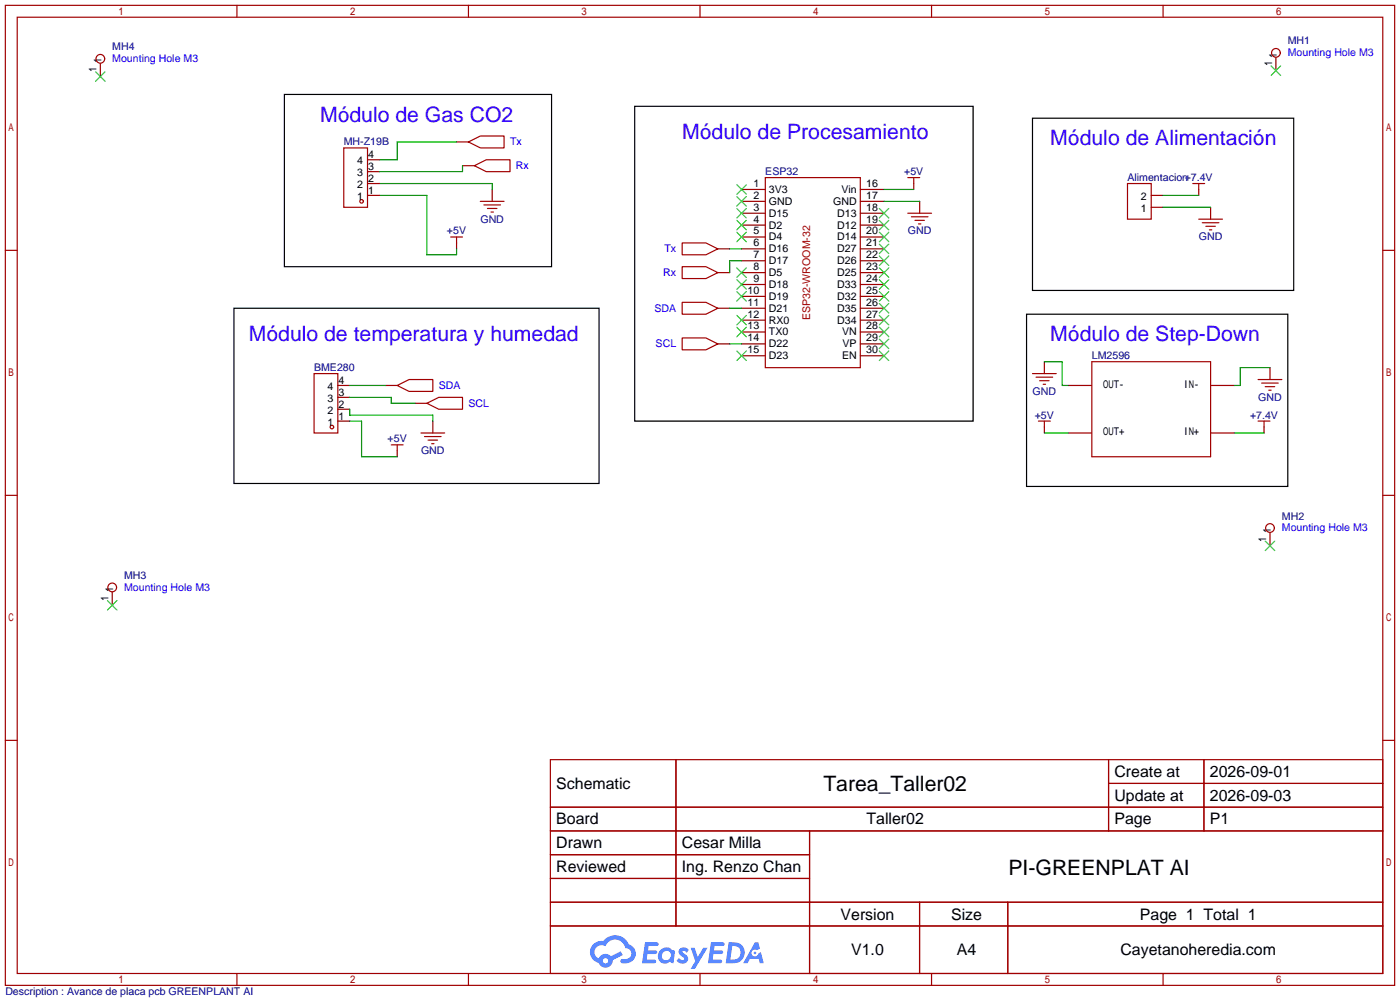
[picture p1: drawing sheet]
<svg xmlns="http://www.w3.org/2000/svg" width="299mm" height="214mm" viewBox="0 0 299 214" stroke-linecap="round" stroke-linejoin="round" font-family="sans-serif">
<g fill="none" stroke="#a10000" stroke-width=".25">
<path d="M1.1 1.1h297.2v209.6h-297.2zM3.7 3.7h292.1v204.5h-292.1zM50.7 1.1v2.6M100.2 1.1v2.6M149.7 1.1v2.6M199.3 1.1v2.6M248.8 1.1v2.6M1.1 53.5h2.6M295.8 53.5h2.5M1.1 105.9h2.6M295.8 105.9h2.5M1.1 158.3h2.6"/>
<path d="M295.8 158.3h2.5M117.7 162.4h178.1v45.8h-178.1zM117.7 172.6h178.1M117.7 177.7h178.1M144.6 162.4v35.6M173.2 177.7v30.5M237.1 162.4v15.3M237.1 167.5h58.7M257.5 162.4v15.3M117.7 182.8h55.5M117.7 192.9h178.1M117.7 187.8h55.5"/>
<path d="M117.7 198h178.1M196.7 192.9v15.3M215.6 192.9v15.3M50.7 208.2v2.5M100.2 208.2v2.5M149.7 208.2v2.5M199.3 208.2v2.5M248.8 208.2v2.5"/>
</g>
<g fill="#5487ff">
<path d="M145.5 202.8a1.3 1.3 0 0 1 1.8 .3l-.4 .6a.54 .54 0 0 0-.9-.2l.1 .2a1.28 1.28 0 0 1 .8 2 1.53 1.53 0 0 1-2.2-.3l.5-.6 .8 .5a.31 .31 0 0 0 .4-.3 .31 .31 0 0 0-.3-.3 1.12 1.12 0 0 1-.6-1.9z"/>
<path d="M147.7 202.7h.9l.7 1.9 1.1-1.9h.9l-2.7 4.5h-.9l1-1.7z"/>
<path d="M138 201.5h1.6a1.31 1.31 0 0 1 1.2 .2 .4 .4 0 0 1-.3 .6h-1.8l-.1 .9h1.6a.4 .4 0 0 1 .4 .4 .4 .4 0 0 1-.4 .4h-1.7l-.2 1.2h1.4a.46 .46 0 0 1 .5 .1 .46 .46 0 0 1 .1 .5l-.3 .2h-2.7z"/>
<path d="M152.1 201.5h1.6a1.32 1.32 0 0 1 1.3 .2 .39 .39 0 0 1-.4 .6h-1.7l-.2 .9h1.7a.4 .4 0 0 1 .3 .4 .4 .4 0 0 1-.4 .4h-1.7l-.2 1.2h1.4a.46 .46 0 0 1 .5 .1 .46 .46 0 0 1 .1 .5l-.3 .2h-2.7z"/>
<path d="M161.5 201.5h.7l.4 1.3-.7 .4a.75 .75 0 0 0-1.1 .3 .75 .75 0 0 0 .5 1 .75 .75 0 0 0 .9-.6l.6-.3 .6 2.4h-.9l-.2-1h-1.9l-.5 1h-.9z"/>
<path d="M155.9 201.5l-.7 4.5h1.5a2.27 2.27 0 0 0 2.6-2.3 2.27 2.27 0 0 0-2.7-2.2zM156.6 202.3a1.5 1.5 0 0 1 1.8 1.5 1.5 1.5 0 0 1-1.9 1.4h-.3z"/>
<path d="M141.3 203.1a1.6 1.6 0 0 0-.3 2.3 1.6 1.6 0 0 0 2.3 .2l.8 .4 .3-2.5-.2-.3h-.4a1.58 1.58 0 0 0-2.5-.1zM141.9 203.6a.98 .98 0 0 1 1.6 .5 .98 .98 0 0 1-1.1 1.2 .94 .94 0 0 1-.8-.6 .94 .94 0 0 1 .3-1.1z"/>
<path d="M126.9 201.9a2.37 2.37 0 0 0 1.2 4 1.54 1.54 0 0 0 1.7 1 1.54 1.54 0 0 0 1.3-1.6l2.1-1.1-.5-.8-2 1.1a1.57 1.57 0 0 0-2.6 .4 1.5 1.5 0 0 1-.8-2.1 1.5 1.5 0 0 1 2.2-.5 2.23 2.23 0 0 1 2.3-1.4 2.23 2.23 0 0 1 2 1.8 1.16 1.16 0 0 1 1.2 1.1 1.16 1.16 0 0 1-1 1.3h-.7a.47 .47 0 0 0-.6 .3 .47 .47 0 0 0 .4 .6 2.17 2.17 0 0 0 2.5-1 2.17 2.17 0 0 0-.3-2.7l-.8-.4a3.2 3.2 0 0 0-5.4-.7l-1.2 .1zM129 205.4a.58 .58 0 0 1 1.1 0 .58 .58 0 0 1-1.1 0z"/>
<circle cx="161.5" cy="203.8" r=".28"/>
</g>
<g fill="none" stroke="#870000" stroke-width=".25">
<path d="M21.5 13.6v2.8M272.9 12.3v2.8M78.6 39.2h2.6M78.6 36.7h2.6M78.6 34.2h2.6M97.7 30.4h2.5M98.9 35.4h2.6M195.5 39.2v1.3M78.6 41.8h2.6M97.7 51.9v1.3M105.3 40.5v2.6M153.5 58.3h2.6"/>
<path d="M153.5 53.2h2.6M158.6 58.3h5.1M158.6 55.8h5.1M158.6 53.2h5.1M158.6 50.7h5.1M158.6 48.1h5.1M158.6 45.6h5.1M158.6 43.1h5.1M158.6 40.5h5.1M184 58.3h5.1M184 55.8h5.1M184 53.2h5.1"/>
<path d="M184 50.7h5.1M184 48.1h5.1M184 45.6h5.1M184 43.1h5.1M184 40.5h5.1M196.7 43.1v2.5M246.3 44.3h2.5M246.3 41.8h2.5M256.4 40.5v1.3M259 44.3v2.6M153.5 73.5h2.6M153.5 65.9h2.6"/>
<path d="M158.6 76.1h5.1M158.6 73.5h5.1M158.6 71h5.1M158.6 68.5h5.1M158.6 65.9h5.1M158.6 63.4h5.1M158.6 60.8h5.1M184 76.1h5.1M184 73.5h5.1M184 71h5.1M184 68.5h5.1M184 65.9h5.1"/>
<path d="M184 63.4h5.1M184 60.8h5.1M223.4 77.3v2.6M271.7 78.6v2.6M72.3 82.4h2.5M72.3 90h2.5M72.3 87.5h2.5M72.3 85h2.5M82.4 82.4h2.6M85 96.4v1.3M88.8 86.2h2.5M92.6 90v2.6"/>
<path d="M223.4 91.3v1.3M228.5 82.4h5M228.5 92.6h5M259 82.4h5M259 92.6h5M270.4 91.3v1.3M271.7 113.9v2.8M24 126.6v2.8"/>
</g>
<g fill="none" stroke="#3c3" stroke-width=".25">
<path d="M20.4 15.4l2.1 2M22.5 15.4l-2.1 2M271.9 14.1l2 2M273.9 14.1l-2 2M157.6 39.5l2 2M159.6 39.5l-2 2M157.6 59.8l2 2M157.6 57.3l2 2M157.6 49.7l2 2M157.6 47.1l2 2M157.6 44.6l2 2M157.6 42l2 2.1"/>
<path d="M159.6 59.8l-2 2M159.6 57.3l-2 2M159.6 49.7l-2 2M159.6 47.1l-2 2M159.6 44.6l-2 2M159.6 42l-2 2.1M188.1 59.8l2 2M188.1 57.3l2 2M188.1 54.7l2 2.1M188.1 52.2l2 2M188.1 49.7l2 2M188.1 47.1l2 2"/>
<path d="M188.1 44.6l2 2M190.1 59.8l-2 2M190.1 57.3l-2 2M190.1 54.7l-2 2.1M190.1 52.2l-2 2M190.1 49.7l-2 2M190.1 47.1l-2 2M190.1 44.6l-2 2M157.6 75.1l2 2M157.6 70l2 2M157.6 67.4l2 2.1M157.6 62.4l2 2"/>
<path d="M159.6 75.1l-2 2M159.6 70l-2 2M159.6 67.4l-2 2.1M159.6 62.4l-2 2M188.1 75.1l2 2M188.1 72.5l2 2M188.1 70l2 2M188.1 67.4l2 2.1M188.1 64.9l2 2M188.1 62.4l2 2M190.1 75.1l-2 2M190.1 72.5l-2 2"/>
<path d="M190.1 70l-2 2M190.1 67.4l-2 2.1M190.1 64.9l-2 2M190.1 62.4l-2 2M270.6 115.7l2.1 2M272.7 115.7l-2.1 2M23 128.4l2 2M25 128.4l-2 2"/>
</g>
<g fill="none" stroke="#a10000" stroke-width=".25">
<path d="M73.5 31.6h5.1v12.7h-5.1zM100.2 30.4l2.5-1.3h5.1v2.5h-5.1zM101.5 35.4l2.5-1.2h5.1v2.5h-5.1zM163.7 38h20.3v40.6h-20.3zM194.2 38h2.5M195.5 38v1.2M241.2 39.2h5.1v7.7h-5.1zM255.1 39.2h2.6M256.4 39.2v1.3M96.4 50.7h2.5M97.7 50.7v1.2M102.7 43.1h5.1"/>
<path d="M103.5 43.8h3.6M104.3 44.6h2M105 45.3h.5M145.9 51.9h5.1l2.5 1.3-2.5 1.3h-5.1zM145.9 57h5.1l2.5 1.3-2.5 1.3h-5.1zM194.2 45.6h5.1M194.9 46.4h3.6M195.7 47.1h2M196.5 47.9h.5M256.4 46.9h5.1M257.2 47.6h3.5M257.9 48.4h2.1"/>
<path d="M258.7 49.1h.5M67.2 79.9h5.1v12.7h-5.1zM145.9 64.6h5.1l2.5 1.3-2.5 1.3h-5.1zM145.9 72.3h5.1l2.5 1.2-2.5 1.3h-5.1zM220.9 79.9h5M233.6 77.3h25.4v20.4h-25.4zM83.7 95.1h2.5M85 82.4l2.5-1.2h5.1v2.5h-5.1zM85 95.1v1.3M90 92.6h5.1M90.8 93.3h3.6M91.3 86.2l2.6-1.2h5v2.5h-5z"/>
<path d="M91.6 94.1h2M92.3 94.9h.5M221.6 80.6h3.6M222.1 90h2.6M222.4 81.4h2M223.1 82.2h.5M223.4 90v1.3M269.1 90h2.6M269.1 81.2h5.1M269.9 81.9h3.5M270.4 90v1.3M270.6 82.7h2.1"/>
<path d="M271.4 83.4h.5"/>
<circle cx="21.5" cy="12.6" r=".93"/>
<circle cx="272.9" cy="11.3" r=".93"/>
<circle cx="77.3" cy="43.1" r=".38"/>
<circle cx="71" cy="91.3" r=".38"/>
<circle cx="271.7" cy="112.9" r=".93"/>
<circle cx="24" cy="125.6" r=".93"/>
</g>
<path d="M60.8 20.2h57.2v36.8h-57.2zM135.8 22.7h72.4v67.3h-72.4zM220.9 25.3h55.8v36.8h-55.8zM50 65.9h78.1v37.5h-78.1zM219.6 67.2h55.9v36.8h-55.9z" fill="none" stroke="#000" stroke-width=".25"/>
<g fill="none" stroke="#008700" stroke-width=".25">
<path d="M81.2 39.2h24.1v1.3M97.7 30.4h-12.7v3.8h-3.8M98.9 35.4v1.3h-17.7M81.2 41.8h10.1v12.7h6.4v-1.3M156.1 53.2h2.5M158.6 55.8h-2.5v2.5M189.1 43.1h7.6M189.1 40.5h6.4M248.8 41.8h7.6M248.8 44.3h10.2M156.1 65.9h2.5M156.1 73.5h2.5"/>
<path d="M223.4 77.3h3.8v5.1h1.3M271.7 78.6h-6.4v3.8h-1.3M74.8 82.4h7.6M74.8 85h8.9v1.2h5.1M74.8 90h2.5v7.7h7.7M74.8 87.5v1.3h17.8v1.2M223.4 92.6h5.1M264 92.6h6.4"/>
</g>
<g font-size="4.5" fill="#30f">
<text x="68.5" y="26">Módulo de Gas CO2</text>
<text x="145.9" y="29.8">Módulo de Procesamiento</text>
<text x="224.7" y="31.1">Módulo de Alimentación</text>
<text x="53.2" y="73">Módulo de temperatura y humedad</text>
<text x="224.7" y="73">Módulo de Step-Down</text>
</g>
<g font-size="4.5">
<text x="176.1" y="169.2">Tarea_Taller02</text>
<text x="215.7" y="187">PI-GREENPLAT AI</text>
</g>
<g font-size="3.4">
<text x="238.4" y="166.1">Create at</text>
<text x="258.8" y="166.1">2026-09-01</text>
<text x="119" y="168.7">Schematic</text>
<text x="238.4" y="171.2">Update at</text>
<text x="258.8" y="171.2">2026-09-03</text>
<text x="119" y="176.3">Board</text>
<text x="185.3" y="176.3">Taller02</text>
<text x="238.4" y="176.3">Page</text>
<text x="258.8" y="176.3">P1</text>
<text x="119" y="181.4">Drawn</text>
<text x="145.9" y="181.4">Cesar Milla</text>
<text x="119" y="186.5">Reviewed</text>
<text x="145.9" y="186.5">Ing. Renzo Chan</text>
<text x="179.8" y="196.6">Version</text>
<text x="203.5" y="196.6">Size</text>
<text x="243.8" y="196.6">Page 1 Total 1</text>
<text x="182.1" y="204.2">V1.0</text>
<text x="204.7" y="204.2">A4</text>
<text x="239.7" y="204.2">Cayetanoheredia.com</text>
</g>
<g font-size="2.3" fill="#000080">
<text x="24" y="10.8">MH4</text>
<text x="275.5" y="9.5">MH1</text>
<text x="73.5" y="31.1">MH-Z19B</text>
<text x="163.7" y="37.4">ESP32</text>
<text x="193.4" y="37.4">+5V</text>
<text x="241.2" y="38.7">Alimentacion+7.4V</text>
<text x="102.8" y="47.6">GND</text>
<text x="95.6" y="50.1">+5V</text>
<text x="194.2" y="50.1">GND</text>
<text x="256.4" y="51.4">GND</text>
<text x="233.6" y="76.8">LM2596</text>
<text x="67.2" y="79.3">BME280</text>
<text x="220.9" y="84.4">GND</text>
<text x="221.3" y="89.5">+5V</text>
<text x="267.4" y="89.5">+7.4V</text>
<text x="269.1" y="85.7">GND</text>
<text x="82.9" y="94.6">+5V</text>
<text x="90.1" y="97.1">GND</text>
<text x="274.2" y="111.1">MH2</text>
<text x="26.5" y="123.8">MH3</text>
<text x="1.1" y="212.7">Description : Avance de placa pcb GREENPLANT AI</text>
</g>
<g font-size="2.3" fill="#00f">
<text x="24" y="13.3">Mounting Hole M3</text>
<text x="275.5" y="12">Mounting Hole M3</text>
<text x="109.1" y="31.1">Tx</text>
<text x="110.4" y="36.2">Rx</text>
<text x="142.1" y="53.9">Tx</text>
<text x="141.9" y="59">Rx</text>
<text x="140" y="66.6">SDA</text>
<text x="140.2" y="74.3">SCL</text>
<text x="93.9" y="83.1">SDA</text>
<text x="100.2" y="87">SCL</text>
<text x="274.2" y="113.6">Mounting Hole M3</text>
<text x="26.5" y="126.3">Mounting Hole M3</text>
</g>
<g font-size="2.3">
<text x="76.4" y="35.1">4</text>
<text x="78.7" y="33.9">4</text>
<text x="76.4" y="40.2">2</text>
<text x="76.4" y="37.7">3</text>
<text x="78.7" y="41.5">1</text>
<text x="78.7" y="38.9">2</text>
<text x="78.7" y="36.4">3</text>
<text x="161.2" y="40">1</text>
<text x="164.5" y="41.2">3V3</text>
<text x="180" y="41.2">Vin</text>
<text x="185.3" y="40">16</text>
<text x="76.4" y="42.7">1</text>
<text x="161.2" y="47.6">4</text>
<text x="161.2" y="45">3</text>
<text x="161.2" y="42.5">2</text>
<text x="164.5" y="46.3">D15</text>
<text x="164.5" y="43.8">GND</text>
<text x="178.2" y="43.8">GND</text>
<text x="179.1" y="46.3">D13</text>
<text x="185.3" y="47.6">19</text>
<text x="185.3" y="45">18</text>
<text x="185.3" y="42.5">17</text>
<text x="244.1" y="45.3">1</text>
<text x="244.1" y="42.7">2</text>
<text x="161.2" y="52.7">6</text>
<text x="161.2" y="50.1">5</text>
<text x="164.5" y="53.9">D16</text>
<text x="164.5" y="51.4">D4</text>
<text x="164.5" y="48.9">D2</text>
<text x="179.1" y="53.9">D27</text>
<text x="179.1" y="51.4">D14</text>
<text x="179.1" y="48.9">D12</text>
<text x="185.3" y="52.7">21</text>
<text x="185.3" y="50.1">20</text>
<text x="161.2" y="57.7">8</text>
<text x="161.2" y="55.2">7</text>
<text x="164.5" y="59">D5</text>
<text x="164.5" y="56.5">D17</text>
<text x="179.1" y="59">D25</text>
<text x="179.1" y="56.5">D26</text>
<text x="185.3" y="57.7">23</text>
<text x="185.3" y="55.2">22</text>
<text x="159.9" y="65.4">11</text>
<text x="159.9" y="62.8">10</text>
<text x="161.2" y="60.3">9</text>
<text x="164.5" y="64.1">D19</text>
<text x="164.5" y="61.6">D18</text>
<text x="179.1" y="64.1">D32</text>
<text x="179.1" y="61.6">D33</text>
<text x="185.3" y="65.4">26</text>
<text x="185.3" y="62.8">25</text>
<text x="185.3" y="60.3">24</text>
<text x="159.9" y="70.4">13</text>
<text x="159.9" y="67.9">12</text>
<text x="164.5" y="71.7">TX0</text>
<text x="164.5" y="69.2">RX0</text>
<text x="164.5" y="66.6">D21</text>
<text x="179.1" y="69.2">D34</text>
<text x="179.1" y="66.6">D35</text>
<text x="180.1" y="71.7">VN</text>
<text x="185.3" y="70.4">28</text>
<text x="185.3" y="67.9">27</text>
<text x="159.9" y="75.5">15</text>
<text x="159.9" y="73">14</text>
<text x="164.5" y="76.8">D23</text>
<text x="164.5" y="74.3">D22</text>
<text x="180.1" y="76.8">EN</text>
<text x="180.2" y="74.3">VP</text>
<text x="185.3" y="75.5">30</text>
<text x="185.3" y="73">29</text>
<text x="70.1" y="83.4">4</text>
<text x="72.4" y="82.1">4</text>
<text x="236" y="82.9">OUT-</text>
<text x="253.1" y="82.9">IN-</text>
<text x="70.1" y="88.5">2</text>
<text x="70.1" y="85.9">3</text>
<text x="72.4" y="89.7">1</text>
<text x="72.4" y="87.2">2</text>
<text x="72.4" y="84.7">3</text>
<text x="70.1" y="91">1</text>
<text x="236" y="93.1">OUT+</text>
<text x="253.1" y="93.1">IN+</text>
</g>
<text font-size="2.3" fill="#a00000" x="173.3" y="68.5" transform="rotate(-90 173.3 68.5)">ESP32-WROOM-32</text>
</svg>
